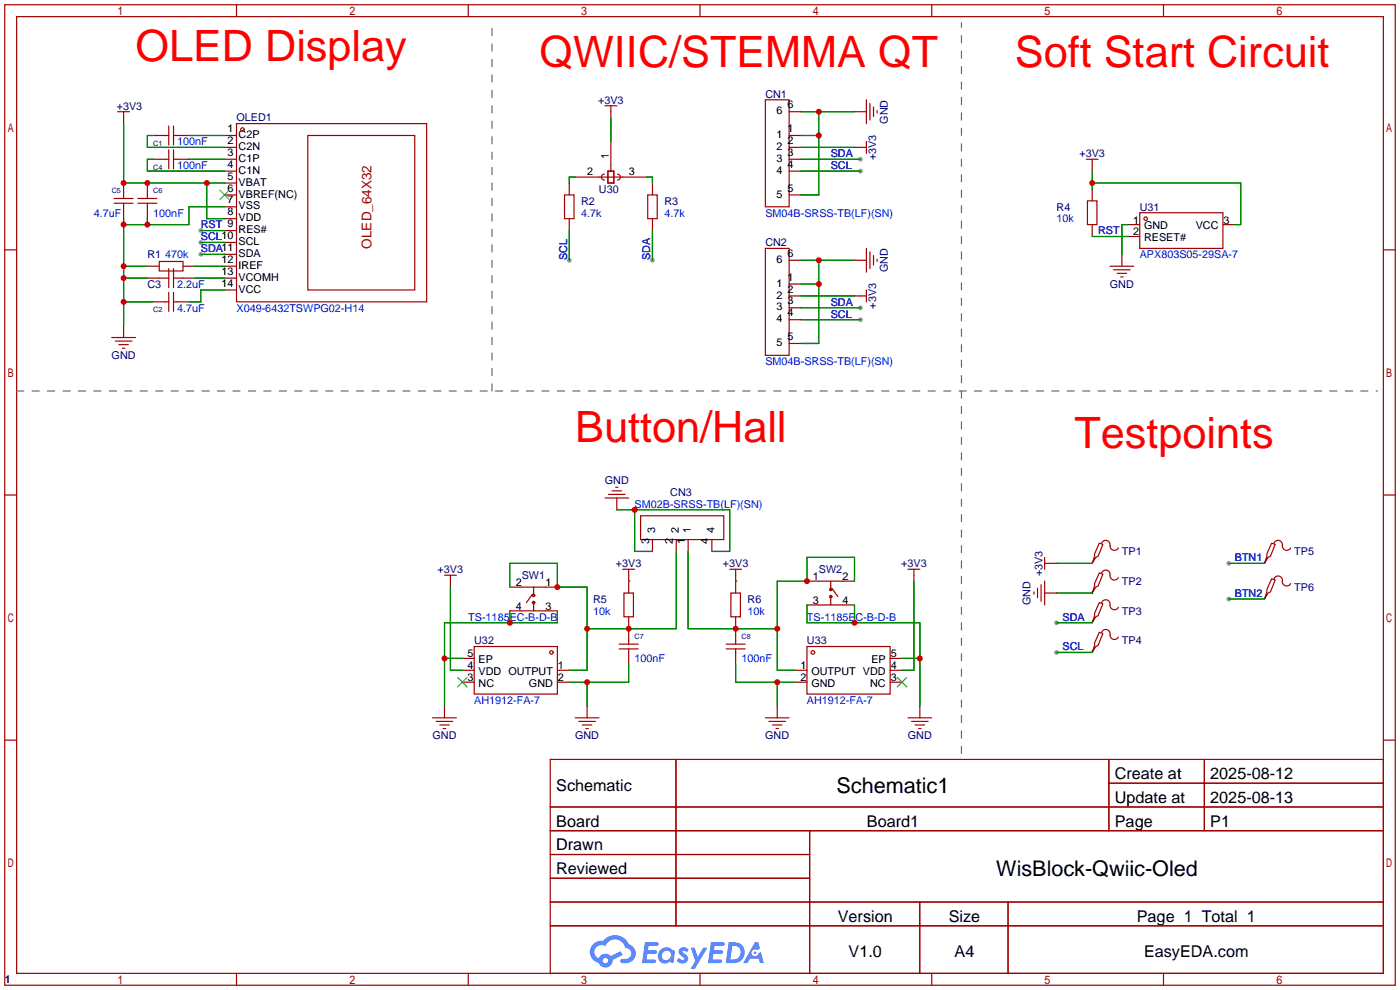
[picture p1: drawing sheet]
<svg xmlns="http://www.w3.org/2000/svg" width="299mm" height="212mm" viewBox="0 0 299 212" stroke-linecap="round" stroke-linejoin="round" font-family="sans-serif">
<g fill="#999">
<circle cx="42.9" cy="54.4" r=".51"/>
<circle cx="42.9" cy="51.8" r=".51"/>
<circle cx="42.9" cy="49.3" r=".51"/>
<circle cx="183.9" cy="34" r=".51"/>
<circle cx="183.9" cy="36.6" r=".51"/>
<circle cx="139.4" cy="55.6" r=".51"/>
<circle cx="121.7" cy="55.6" r=".51"/>
<circle cx="183.9" cy="65.8" r=".51"/>
<circle cx="183.9" cy="68.3" r=".51"/>
<circle cx="225.8" cy="133.1" r=".51"/>
<circle cx="225.8" cy="139.4" r=".51"/>
<circle cx="262.6" cy="120.4" r=".51"/>
<circle cx="262.6" cy="128" r=".51"/>
</g>
<g fill="none" stroke="#a10000" stroke-width=".25">
<path d="M1 1h297.2v209.6h-297.2zM3.6 3.6h292.1v204.4h-292.1zM50.5 1v2.6M100.1 1v2.6M149.6 1v2.6M199.1 1v2.6M248.7 1v2.6M1 53.4h2.6M295.7 53.4h2.5M1 105.8h2.6M295.7 105.8h2.5M1 158.2h2.6"/>
<path d="M295.7 158.2h2.5M117.6 162.3h178.1v45.7h-178.1zM117.6 172.5h178.1M117.6 177.5h178.1M144.5 162.3v35.6M173 177.5v30.5M237 162.3v15.2M237 167.4h58.7M257.4 162.3v15.2M117.6 182.6h55.4M117.6 192.8h178.1M117.6 187.7h55.4"/>
<path d="M117.6 197.9h178.1M196.6 192.8v15.2M215.4 192.8v15.2M50.5 208v2.6M100.1 208v2.6M149.6 208v2.6M199.1 208v2.6M248.7 208v2.6"/>
</g>
<g fill="#5487ff">
<path d="M145.3 202.7a1.3 1.3 0 0 1 1.9 .3l-.4 .6a.54 .54 0 0 0-.9-.2l.1 .2a1.34 1.34 0 0 1 .9 1.8 1.47 1.47 0 0 1-2.3-.1l.5-.6 .8 .5a.31 .31 0 0 0 .4-.3 .31 .31 0 0 0-.3-.4 1.12 1.12 0 0 1-.7-1.8z"/>
<path d="M147.6 202.5h.9l.6 2 1.2-2h.9l-2.7 4.6h-.9l1-1.7z"/>
<path d="M137.8 201.4h1.7a1.31 1.31 0 0 1 1.2 .2 .4 .4 0 0 1-.3 .5l-1.8 .1-.1 .9h1.6a.4 .4 0 0 1 .4 .4 .4 .4 0 0 1-.5 .4h-1.6l-.2 1.2h1.4a.46 .46 0 0 1 .5 0 .46 .46 0 0 1 .1 .5l-.4 .2h-2.6z"/>
<path d="M151.9 201.4h1.7a1.32 1.32 0 0 1 1.2 .2 .39 .39 0 0 1-.3 .5l-1.8 .1-.1 .9h1.6a.4 .4 0 0 1 .4 .4 .4 .4 0 0 1-.4 .4h-1.7l-.2 1.2h1.4a.46 .46 0 0 1 .5 0 .46 .46 0 0 1 .1 .5l-.4 .2h-2.6z"/>
<path d="M161.3 201.4h.8l.3 1.3-.6 .4a.75 .75 0 0 0-1.1 .3 .75 .75 0 0 0 .5 1 .75 .75 0 0 0 .9-.7l.5-.2 .6 2.3h-.8l-.3-.9h-1.8l-.5 .9h-1z"/>
<path d="M155.7 201.4l-.6 4.4h1.5a2.27 2.27 0 0 0 2.6-2.2 2.27 2.27 0 0 0-2.7-2.2zM156.5 202.1a1.5 1.5 0 0 1 1.8 1.6 1.5 1.5 0 0 1-1.9 1.4h-.3z"/>
<path d="M141.2 203a1.6 1.6 0 0 0-.3 2.3 1.6 1.6 0 0 0 2.3 .2l.7 .3 .3-2.4-.1-.3-.5-.1a1.58 1.58 0 0 0-2.4 0zM141.8 203.5a.98 .98 0 0 1 1.6 .4 .98 .98 0 0 1-1.1 1.3 .94 .94 0 0 1-.9-.7 .94 .94 0 0 1 .4-1z"/>
<path d="M126.8 201.8a2.37 2.37 0 0 0 1.1 4 1.54 1.54 0 0 0 1.8 1 1.54 1.54 0 0 0 1.2-1.6l2.2-1.1-.5-.8-2 1a1.57 1.57 0 0 0-2.7 .5 1.5 1.5 0 0 1-.7-2.1 1.5 1.5 0 0 1 2.2-.5 2.23 2.23 0 0 1 2.3-1.4 2.23 2.23 0 0 1 2 1.8 1.16 1.16 0 0 1 1.2 1.1 1.16 1.16 0 0 1-1.1 1.2h-.7a.47 .47 0 0 0-.5 .4 .47 .47 0 0 0 .4 .5 2.17 2.17 0 0 0 2.5-.9 2.17 2.17 0 0 0-.3-2.7l-.8-.4a3.2 3.2 0 0 0-5.5-.7l-1.1 .1zM128.8 205.3a.6 .6 0 0 1 1.2 0 .6 .6 0 0 1-1.2 0z"/>
<circle cx="161.4" cy="203.6" r=".28"/>
</g>
<g fill="none" stroke="#a10000" stroke-width=".25">
<path d="M25.1 23.9h2.6M26.4 23.9v2.5M26.4 39.1v3.3M31.5 39.1v3.3M32.8 34h3.3M32.8 29h3.3M36.1 26.9v4.1M36.1 32v4.1M37.1 34h3.3M37.1 29h3.3M37.1 26.9v4.1M37.1 32v4.1"/>
<path d="M48 39.1h2.5M48 36.6h2.5M48 34h2.5M48 31.5h2.5M48 29h2.5M50.5 26.4h40.7v38.1h-40.7zM65.8 29h22.8v33h-22.8zM121.7 39.1v2.6M122.9 37.8h15.3M129.2 37.2a.64 .64 0 0 0-.7 .6 .64 .64 0 0 0 .7 .7M129.3 22.6h2.5M129.9 36.6h1.3v2.5h-1.3z"/>
<path d="M130.6 22.6v2.5M130.6 30.2v6.4M132 37.2a.64 .64 0 0 1 .6 .6 .64 .64 0 0 1-.6 .7M139.4 39.1v2.6M163.6 21.3h5.1v22.9h-5.1zM168.7 36.6h2.5M168.7 34h2.5M168.7 31.5h2.5M168.7 29h2.5M168.7 23.9h2.5M182.6 31.5h2.6M182.6 23.9h2.6"/>
<path d="M185.2 21.3v5.1M185.2 30.2v2.6M185.9 22.1v3.6M186.7 22.9v2M187.5 23.6v.5M232.2 34h2.5M233.4 34v2.6M24.4 43.4h4M24.4 42.4h4M26.4 43.4v3.3M29.5 43.4h4M29.5 42.4h4"/>
<path d="M31.5 59.4h4.6M31.5 56.9h2.5M31.5 43.4v3.3M34 55.9h5.1v2h-5.1zM36.1 57.4v4.1M37.1 59.4h4.6M37.1 57.4v4.1M39.1 56.9h2.6M48 59.4h2.5M48 56.9h2.5M48 54.4h2.5M48 51.8h2.5"/>
<path d="M48 49.3h2.5M48 46.7h2.5M48 44.2h2.5M48 41.7h2.5M120.6 41.7h2.1v5h-2.1zM121.7 46.7v2.6M138.4 41.7h2.1v5h-2.1zM139.4 46.7v2.6M163.6 53.1h5.1v22.8h-5.1zM168.7 41.7h2.5M168.7 55.6h2.5M182.6 55.6h2.6"/>
<path d="M185.2 53.1v5.1M185.9 53.8v3.6M186.7 54.6v2M187.5 55.4v.5M232.4 42.9h2v5.1h-2zM233.4 40.4v2.5M233.4 48v2.5M237.2 56.9h5.1M238 57.7h3.6M238.8 58.4h2M239.5 59.2h.5M239.8 54.4v2.5"/>
<path d="M241 48h2.6M241 50.5h2.6M243.6 45.5h17.8v7.6h-17.8zM261.4 48h2.5M23.9 72.1h5.1M24.6 72.9h3.6M25.4 73.7h2M26.2 74.4h.5M26.4 69.6v2.5M32.8 64.5h3.3M36.1 62.5v4M37.1 62.5v4"/>
<path d="M37.1 64.5h3.3M48 62h2.5M168.7 60.7h2.5M168.7 63.2h2.5M168.7 65.8h2.5M168.7 68.3h2.5M168.7 73.4h2.5M182.6 63.2h2.6M185.2 62v2.5M129.3 106.4h5.1M130 105.7h3.6M130.8 104.9h2"/>
<path d="M131.6 104.1h.5M131.8 106.4v2.6M136.9 110.2h17.8v5.1h-17.8zM139.4 115.3v2.6M144.5 115.3v2.6M147.1 115.3v2.6M152.1 115.3v2.6M223.3 119.1v2.6M234.9 116.1l.8 .2-1 2.6-.5 .2-.8 1.3 .5-1.5v-.5zM235.5 116.1a.93 .93 0 0 1 1.1-.6 .93 .93 0 0 1 .6 1.1 .94 .94 0 0 0 .7 1 .94 .94 0 0 0 1.1-.5M271.8 116.1l.7 .2-1 2.6-.5 .2-.7 1.3 .5-1.5v-.5zM272.3 116.1a.93 .93 0 0 1 1.1-.6 .93 .93 0 0 1 .7 1.1 .94 .94 0 0 0 .6 1 .94 .94 0 0 0 1.1-.5"/>
<path d="M95 122.9h2.5M96.3 122.9v2.6M101.3 138.2h17.8v10.1h-17.8zM109 125.5h10.1M109 130.6h10.1M113.8 127l-1.3 1.8M114 125.5v1.8M114 128.8v1.8M132.3 137.7h4.1M132.3 138.7h4.1M133.1 121.7h2.5M133.3 126.7h2.1v5.1h-2.1z"/>
<path d="M134.4 121.7v5M134.4 131.8v5.9M134.4 138.7v3.3M155.2 137.7h4.1M155.2 138.7h4.1M156 121.7h2.5M156.2 126.7h2v5.1h-2zM157.2 121.7v5M157.2 131.8v5.9M157.2 138.7v3.3M172.5 138.2h17.7v10.1h-17.7zM172.5 124.2h10.1"/>
<path d="M172.5 129.3h10.1M177.5 124.2v1.8M177.5 127.5v1.8M177.8 125.7l1.3 1.8M194.1 121.7h2.5M195.3 121.7v2.5M221 126.5v.5M221.7 125.7v2.1M222.5 125v3.5M223.3 126.7h2.5M223.3 124.2v5.1M223.3 120.4h2.5"/>
<path d="M233.4 120.1v.3M233.4 126.5v.2M233.4 132.8v.3M233.4 139.2v.2M234.9 122.4l.8 .3-1 2.5-.5 .3-.8 1.2 .5-1.5v-.5zM234.9 128.8l.8 .2-1 2.6-.5 .2-.8 1.3 .5-1.5v-.5zM234.9 135.1l.8 .3-1 2.5-.5 .3-.8 1.2 .5-1.5v-.5zM235.5 122.4a.93 .93 0 0 1 1.1-.5 .93 .93 0 0 1 .6 1 .94 .94 0 0 0 .7 1 .94 .94 0 0 0 1.1-.5M235.5 128.8a.93 .93 0 0 1 1.1-.6 .93 .93 0 0 1 .6 1.1 .94 .94 0 0 0 .7 1 .94 .94 0 0 0 1.1-.5M235.5 135.1a.93 .93 0 0 1 1.1-.5 .93 .93 0 0 1 .6 1 .94 .94 0 0 0 .7 1 .94 .94 0 0 0 1.1-.5M270.3 120.1v.3M270.3 127.8v.2"/>
<path d="M271.8 123.7l.7 .3-1 2.5-.5 .2-.7 1.3 .5-1.5v-.5zM272.3 123.7a.93 .93 0 0 1 1.1-.6 .93 .93 0 0 1 .7 1.1 .94 .94 0 0 0 .6 1 .94 .94 0 0 0 1.1-.5M92.5 153.4h5M93.2 154.2h3.6M94 154.9h2M94.7 155.7h.5M95 150.9v2.5M98.8 143.3h2.5M98.8 145.8h2.5M98.8 140.7h2.5M119.1 143.3h2.6M119.1 145.8h2.6"/>
<path d="M122.9 153.4h5.1M123.7 154.2h3.6M124.5 154.9h2M125.2 155.7h.5M125.5 150.9v2.5M163.6 153.4h5.1M164.3 154.2h3.6M165.1 154.9h2M165.9 155.7h.5M166.1 150.9v2.5M169.9 143.3h2.6M169.9 145.8h2.6"/>
<path d="M190.2 143.3h2.6M190.2 145.8h2.6M190.2 140.7h2.6M194.1 153.4h5M194.8 154.2h3.6M195.6 154.9h2M196.3 155.7h.5M196.6 150.9v2.5"/>
<circle cx="51.8" cy="27.7" r=".38"/>
<circle cx="244.9" cy="46.7" r=".38"/>
<circle cx="114" cy="128.8" r=".25"/>
<circle cx="114" cy="127.3" r=".25"/>
<circle cx="117.9" cy="139.4" r=".38"/>
<circle cx="173.7" cy="139.4" r=".38"/>
<circle cx="177.5" cy="126" r=".25"/>
<circle cx="177.5" cy="127.5" r=".25"/>
</g>
<path d="M47 40.6l2 2.1M49 40.6l-2 2.1M97.8 144.8l2 2M99.8 144.8l-2 2M191.8 144.8l2 2M193.8 144.8l-2 2" fill="none" stroke="#3c3" stroke-width=".25"/>
<g fill="none" stroke="#008700" stroke-width=".25">
<path d="M26.4 26.4v12.7h21.6M32.8 29h-1.3v2.5h16.5M32.8 34h-1.3v2.6h16.5M40.4 29h7.6M40.4 34h7.6M44.2 39.1v7.6h3.8M122.9 37.8h-1.2v1.3M130.6 25.1v5.1M138.2 37.8h1.2v1.3M171.2 29h3.8M171.2 31.5h11.4M171.2 34h12.7"/>
<path d="M171.2 36.6h12.7M171.2 23.9h11.4M175 23.9v17.8h-3.8M233.4 39.1h31.8v8.9h-1.3M233.4 36.6v3.8M26.4 46.7v22.9M26.4 59.4h5.1M26.4 56.9h5.1M31.5 46.7v1.3M41.7 59.4h6.3M41.7 56.9h6.3M42.9 54.4h5.1"/>
<path d="M42.9 51.8h5.1M42.9 49.3h5.1M48 44.2h-7.6v3.8h-14M121.7 49.3v6.3M139.4 49.3v6.3M171.2 55.6h11.4M175 55.6v17.8h-3.8M233.4 50.5h7.6M241 48h-1.2v6.4M26.4 64.5h6.4M48 62h-5.1v2.5h-2.5M171.2 60.7h3.8"/>
<path d="M171.2 63.2h11.4M171.2 65.8h12.7M171.2 68.3h12.7M131.8 109h24.2v8.9h-3.9M135.6 109v8.9h3.8M144.5 117.9v16.5h-19M147.1 117.9v16.5h19M96.3 125.5v17.8h2.5M109 125.5v-5.1h10.1v5.1h6.4v17.8h-3.8M109 130.6v2.5M119.1 130.6v2.5h-24.1v17.8M134.4 124.2h.1"/>
<path d="M157.2 124.2h.1M172.5 129.3v3.8h24.1v17.8M182.6 124.2v-5.1h-10.1v5.1h-6.4v19.1h3.8M182.6 129.3v3.8M195.3 124.2v19.1h-2.5M225.8 120.4h7.6M225.8 126.7h7.6M225.8 133.1h7.6M225.8 139.4h7.6M262.6 120.4h7.7M262.6 128h7.7M95 140.7h3.8"/>
<path d="M125.5 145.8v5.1M134.4 142v3.8h-12.7M157.2 142v3.8h12.7M166.1 145.8v5.1M192.8 140.7h3.8"/>
</g>
<path d="M3.6 83.6h290.8M105.2 83.6v-78.8M205.5 161v-156.2" fill="none" stroke="#666" stroke-width=".25" stroke-dasharray="1.5 1.8"/>
<g fill="#c00">
<circle cx="26.4" cy="64.5" r=".63"/>
<circle cx="26.4" cy="59.4" r=".63"/>
<circle cx="26.4" cy="56.9" r=".63"/>
<circle cx="26.4" cy="48" r=".63"/>
<circle cx="31.5" cy="48" r=".63"/>
<circle cx="44.2" cy="39.1" r=".63"/>
<circle cx="31.5" cy="39.1" r=".63"/>
<circle cx="26.4" cy="39.1" r=".63"/>
<circle cx="175" cy="23.9" r=".63"/>
<circle cx="175" cy="29" r=".63"/>
<circle cx="175" cy="55.6" r=".63"/>
<circle cx="175" cy="60.7" r=".63"/>
<circle cx="233.4" cy="39.1" r=".63"/>
<circle cx="135.6" cy="109" r=".63"/>
<circle cx="134.4" cy="134.4" r=".63"/>
<circle cx="125.5" cy="134.4" r=".63"/>
<circle cx="119.1" cy="125.5" r=".63"/>
<circle cx="157.2" cy="134.4" r=".63"/>
<circle cx="166.1" cy="134.4" r=".63"/>
<circle cx="172.5" cy="124.2" r=".63"/>
<circle cx="125.5" cy="145.8" r=".63"/>
<circle cx="166.1" cy="145.8" r=".63"/>
<circle cx="182.6" cy="133.1" r=".63"/>
<circle cx="196.6" cy="140.7" r=".63"/>
<circle cx="109" cy="133.1" r=".63"/>
<circle cx="95" cy="140.7" r=".63"/>
</g>
<g font-size="9.2" fill="#f00">
<text x="29" y="13.1">OLED Display</text>
<text x="115.3" y="14.4">QWIIC/STEMMA QT</text>
<text x="216.9" y="14.4">Soft Start Circuit</text>
<text x="122.9" y="94.4">Button/Hall</text>
<text x="229.6" y="95.7">Testpoints</text>
</g>
<g font-size="4.6">
<text x="178.8" y="169.4">Schematic1</text>
<text x="212.9" y="187.2">WisBlock-Qwiic-Oled</text>
</g>
<g font-size="3.5">
<text x="238.3" y="166.5">Create at</text>
<text x="258.7" y="166.5">2025-08-12</text>
<text x="118.9" y="169.1">Schematic</text>
<text x="238.3" y="171.6">Update at</text>
<text x="258.7" y="171.6">2025-08-13</text>
<text x="118.9" y="176.7">Board</text>
<text x="185.3" y="176.7">Board1</text>
<text x="238.3" y="176.7">Page</text>
<text x="258.7" y="176.7">P1</text>
<text x="118.9" y="181.8">Drawn</text>
<text x="118.9" y="186.8">Reviewed</text>
<text x="179.1" y="197">Version</text>
<text x="202.8" y="197">Size</text>
<text x="243" y="197">Page 1 Total 1</text>
<text x="181.4" y="204.6">V1.0</text>
<text x="204" y="204.6">A4</text>
<text x="244.5" y="204.6">EasyEDA.com</text>
</g>
<text font-size="2.9" fill="#a00000" x="79.4" y="53.1" transform="rotate(-90 79.4 53.1)">OLED_64X32</text>
<g font-size="2.3" fill="#000080">
<text x="25" y="23.4">+3V3</text>
<text x="127.8" y="22.1">+3V3</text>
<text x="163.6" y="20.9">CN1</text>
<text x="50.5" y="26">OLED1</text>
<text x="189.8" y="26.4" transform="rotate(-90 189.8 26.4)">GND</text>
<text x="187.2" y="34.2" transform="rotate(-90 187.2 34.2)">+3V3</text>
<text x="230.7" y="33.6">+3V3</text>
<text x="128" y="41.2">U30</text>
<text x="124.2" y="43.7">R2</text>
<text x="142" y="43.7">R3</text>
<text x="225.8" y="45">R4</text>
<text x="243.6" y="45">U31</text>
<text x="163.6" y="52.6">CN2</text>
<text x="31.5" y="55.2">R1</text>
<text x="189.8" y="58.2" transform="rotate(-90 189.8 58.2)">GND</text>
<text x="31.5" y="61.5">C3</text>
<text x="187.2" y="66" transform="rotate(-90 187.2 66)">+3V3</text>
<text x="237.2" y="61.5">GND</text>
<text x="23.9" y="76.8">GND</text>
<text x="129.3" y="103.4">GND</text>
<text x="143.3" y="106">CN3</text>
<text x="239.8" y="118.7">TP1</text>
<text x="276.6" y="118.7">TP5</text>
<text x="93.5" y="122.5">+3V3</text>
<text x="111.5" y="123.7">SW1</text>
<text x="131.6" y="121.2">+3V3</text>
<text x="154.5" y="121.2">+3V3</text>
<text x="175" y="122.5">SW2</text>
<text x="192.6" y="121.2">+3V3</text>
<text x="222.8" y="123.1" transform="rotate(-90 222.8 123.1)">+3V3</text>
<text x="239.8" y="125">TP2</text>
<text x="126.7" y="128.8">R5</text>
<text x="159.8" y="128.8">R6</text>
<text x="220.3" y="129.3" transform="rotate(-90 220.3 129.3)">GND</text>
<text x="239.8" y="131.4">TP3</text>
<text x="276.6" y="126.3">TP6</text>
<text x="101.3" y="137.7">U32</text>
<text x="172.5" y="137.7">U33</text>
<text x="239.8" y="137.7">TP4</text>
<text x="92.4" y="158">GND</text>
<text x="122.9" y="158">GND</text>
<text x="163.6" y="158">GND</text>
<text x="194" y="158">GND</text>
<text x="1" y="210.1">1</text>
</g>
<g font-size="2.3">
<text x="168.3" y="23.2">6</text>
<text x="48.6" y="28.2">1</text>
<text x="51" y="29.5">C2P</text>
<text x="165.9" y="29.5">1</text>
<text x="165.9" y="24.4">6</text>
<text x="168.3" y="28.2">1</text>
<text x="48.6" y="35.9">4</text>
<text x="48.6" y="33.3">3</text>
<text x="48.6" y="30.8">2</text>
<text x="51" y="34.6">C1P</text>
<text x="51" y="32">C2N</text>
<text x="130.1" y="34" transform="rotate(-90 130.1 34)">1</text>
<text x="165.9" y="32">2</text>
<text x="165.9" y="34.6">3</text>
<text x="168.3" y="30.8">2</text>
<text x="168.3" y="33.3">3</text>
<text x="168.3" y="35.9">4</text>
<text x="48.6" y="40.9">6</text>
<text x="48.6" y="38.4">5</text>
<text x="51" y="39.7">VBAT</text>
<text x="51" y="37.1">C1N</text>
<text x="125.5" y="37.4">2</text>
<text x="134.4" y="37.4">3</text>
<text x="165.9" y="37.1">4</text>
<text x="168.3" y="40.9">5</text>
<text x="48.6" y="46">8</text>
<text x="48.6" y="43.5">7</text>
<text x="51" y="47.3">VDD</text>
<text x="51" y="44.7">VSS</text>
<text x="51" y="42.2">VBREF(NC)</text>
<text x="165.9" y="42.2">5</text>
<text x="242.2" y="47.8">1</text>
<text x="261.5" y="47.8">3</text>
<text x="51" y="52.4">SCL</text>
<text x="51" y="49.8">RES#</text>
<text x="242.2" y="50.3">2</text>
<text x="244.5" y="49">GND</text>
<text x="244.5" y="51.6">RESET#</text>
<text x="255.6" y="49">VCC</text>
<text x="47.4" y="58.7">13</text>
<text x="47.4" y="56.2">12</text>
<text x="51" y="60">VCOMH</text>
<text x="51" y="57.4">IREF</text>
<text x="51" y="54.9">SDA</text>
<text x="165.9" y="56.2">6</text>
<text x="168.3" y="60">1</text>
<text x="168.3" y="54.9">6</text>
<text x="47.4" y="61.3">14</text>
<text x="51" y="62.5">VCC</text>
<text x="165.9" y="61.3">1</text>
<text x="165.9" y="63.8">2</text>
<text x="168.3" y="62.5">2</text>
<text x="168.3" y="65.1">3</text>
<text x="165.9" y="66.3">3</text>
<text x="165.9" y="68.9">4</text>
<text x="168.3" y="67.6">4</text>
<text x="165.9" y="74">5</text>
<text x="168.3" y="72.7">5</text>
<text x="140" y="113.9" transform="rotate(-90 140 113.9)">3</text>
<text x="145.1" y="113.9" transform="rotate(-90 145.1 113.9)">2</text>
<text x="147.6" y="113.9" transform="rotate(-90 147.6 113.9)">1</text>
<text x="152.7" y="113.9" transform="rotate(-90 152.7 113.9)">4</text>
<text x="138.7" y="116.2" transform="rotate(-90 138.7 116.2)">3</text>
<text x="143.8" y="116.2" transform="rotate(-90 143.8 116.2)">2</text>
<text x="146.3" y="116.2" transform="rotate(-90 146.3 116.2)">1</text>
<text x="151.4" y="116.2" transform="rotate(-90 151.4 116.2)">4</text>
<text x="110.2" y="125.2">2</text>
<text x="116.6" y="125.2">1</text>
<text x="173.7" y="124">1</text>
<text x="180.1" y="124">2</text>
<text x="110.2" y="130.3">4</text>
<text x="116.6" y="130.3">3</text>
<text x="173.7" y="129.1">3</text>
<text x="180.1" y="129.1">4</text>
<text x="99.9" y="143">4</text>
<text x="99.9" y="140.5">5</text>
<text x="102.3" y="141.8">EP</text>
<text x="119.3" y="143">1</text>
<text x="171.1" y="143">1</text>
<text x="186.2" y="141.8">EP</text>
<text x="190.4" y="143">4</text>
<text x="190.4" y="140.5">5</text>
<text x="99.9" y="145.6">3</text>
<text x="102.3" y="146.8">NC</text>
<text x="102.3" y="144.3">VDD OUTPUT</text>
<text x="113.1" y="146.8">GND</text>
<text x="119.3" y="145.6">2</text>
<text x="171.1" y="145.6">2</text>
<text x="173.4" y="144.3">OUTPUT VDD</text>
<text x="173.4" y="146.8">GND</text>
<text x="186" y="146.8">NC</text>
<text x="190.4" y="145.6">3</text>
</g>
<g font-size="2.3" fill="#00f">
<text x="37.8" y="31">100nF</text>
<text x="177.5" y="33.6">SDA</text>
<text x="37.8" y="36.1">100nF</text>
<text x="177.5" y="36.1">SCL</text>
<text x="20.1" y="46.3">4.7uF</text>
<text x="32.8" y="46.3">100nF</text>
<text x="124.2" y="46.3">4.7k</text>
<text x="142" y="46.3">4.7k</text>
<text x="163.6" y="46.3">SM04B-SRSS-TB(LF)(SN)</text>
<text x="225.8" y="47.5">10k</text>
<text x="42.9" y="53.9">SDA11</text>
<text x="42.9" y="51.4">SCL10</text>
<text x="42.9" y="48.8">RST 9</text>
<text x="234.7" y="50.1">RST</text>
<text x="35.3" y="55.2">470k</text>
<text x="121.2" y="55.6" transform="rotate(-90 121.2 55.6)">SCL</text>
<text x="139" y="55.6" transform="rotate(-90 139 55.6)">SDA</text>
<text x="243.6" y="55.2">APX803S05-29SA-7</text>
<text x="37.8" y="61.5">2.2uF</text>
<text x="177.5" y="65.3">SDA</text>
<text x="37.8" y="66.6">4.7uF</text>
<text x="50.5" y="66.6">X049-6432TSWPG02-H14</text>
<text x="177.5" y="67.9">SCL</text>
<text x="163.6" y="78">SM04B-SRSS-TB(LF)(SN)</text>
<text x="135.6" y="108.5">SM02B-SRSS-TB(LF)(SN)</text>
<text x="263.9" y="119.9">BTN1</text>
<text x="126.7" y="131.4">10k</text>
<text x="159.8" y="131.4">10k</text>
<text x="263.9" y="127.6">BTN2</text>
<text x="100.1" y="132.6">TS-1185EC-B-D-B</text>
<text x="172.5" y="132.6">TS-1185EC-B-D-B</text>
<text x="227.1" y="132.6">SDA</text>
<text x="135.6" y="141.5">100nF</text>
<text x="158.5" y="141.5">100nF</text>
<text x="227.1" y="139">SCL</text>
<text x="101.3" y="150.4">AH1912-FA-7</text>
<text x="172.5" y="150.4">AH1912-FA-7</text>
</g>
<g font-size="1.6" fill="#000080">
<text x="32.8" y="31.2">C1</text>
<text x="23.9" y="41.3">C5</text>
<text x="32.8" y="36.3">C4</text>
<text x="32.8" y="41.3">C6</text>
<text x="32.8" y="66.7">C2</text>
<text x="135.6" y="136.6">C7</text>
<text x="158.5" y="136.6">C8</text>
</g>
</svg>
